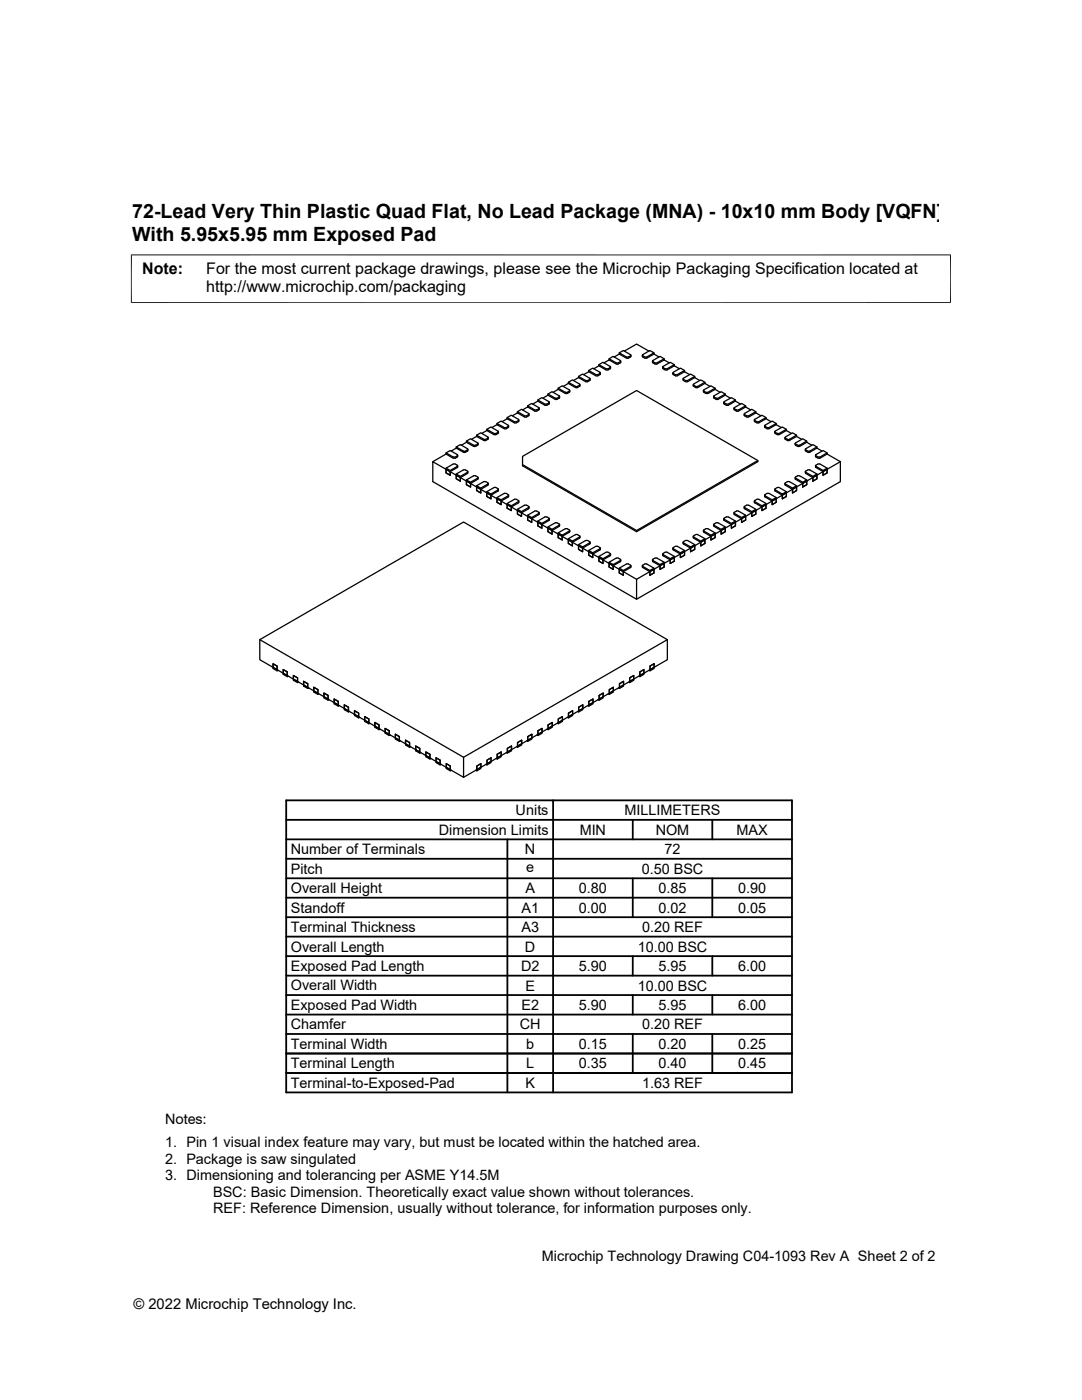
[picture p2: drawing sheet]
<svg xmlns="http://www.w3.org/2000/svg" width="216mm" height="279mm" viewBox="0 0 216 279" stroke-linecap="round" stroke-linejoin="round" font-family="sans-serif">
<g fill="none" stroke="#000" stroke-width=".25">
<path d="M107.3 79.8l1.4 .8M109.3 78.9l-1 .6M109.3 78.9l1.5 .8M109.3 78.9v-.3l.9-.4 1.5 .9-.6 .4h-.3M109.3 78.6l1.5 .9M111.4 77.7l-1 .6M111.4 77.7v-.2l.8-.5 1.4 .9v.1M111.4 77.5l1.4 .8M111.4 77.7l1.4 .8M111.7 79.1l-.1 .3-.5 .3h-.3M112.8 78.3h.4M113.4 76.5l-1 .6"/>
<path d="M113.4 76.5v-.2l.8-.5 1.4 .8M113.4 76.3l1.6 .9 .6-.3v-.2M113.4 76.5l1.6 .9 .7-.3v-.3M113.6 78.3l-.4 .2h-.4M113.6 78.1l-.4 .2M113.7 77.9l-.1 .4M115.4 75.4l-1 .5M115.4 75.4v-.3l.8-.4 1.5 .8v.2M115.4 75.1l1.6 .9 .7-.3M115.4 75.4l1.6 .8 .7-.3 .1-.3M117.5 74.2l-1 .6M117.5 74.2v-.3l.8-.4 1.4 .8"/>
<path d="M117.5 73.9l1.4 .9M117.5 74.2l1.4 .8M119.5 73l-1 .6M119.5 73v-.2l.8-.5 1.5 .8M119.5 72.8l1.4 .8M119.5 73l1.4 .8M119.7 74.3v.2M119.7 74.5l-.4 .3h-.4M119.7 74.8l-.4 .2h-.4M119.8 74.7l-.1 .1M119.8 74.4v.3M121.5 71.8l-1 .6"/>
<path d="M121.5 71.8v-.2l.8-.5 1.5 .8M121.5 71.6l1.6 .9 .7-.3v-.2M121.5 71.8l1.6 .9 .7-.3 .1-.3M121.7 73.1v.2M121.8 73.4l-.5 .2h-.4M121.8 73.6l-.5 .2h-.4M121.8 73.2l-.1 .4M123.6 70.7l-1 .5M123.6 70.7l1.4 .8M123.6 70.7v-.3l.8-.4 1.4 .8v.2M123.6 70.4l1.5 .9 .7-.3M124.6 70.1l2.4-1.4 2.5 1.4"/>
<path d="M125 71.5h.4M125.9 71.1l-.5 .4M125.9 70.9v.2M128.2 70.9v.2M128.2 71.1l.5 .4M128.7 71.5h.4M130.5 70.7l1 .5M130.5 70.4l-.8-.4-1.5 .8 .1 .2M130.5 70.7l-1.4 .8M130.5 70.7v-.3l-1.6 .9-.7-.3M132.2 73.2l.1 .4M132.3 73.4l.4 .2"/>
<path d="M132.3 73.6l.4 .2M132.3 73.1v.2M132.5 71.8l1 .6M132.5 71.6l-.8-.5-1.4 .8M132.5 71.8v-.2l-1.5 .9-.7-.3v-.2M132.5 71.8l-1.5 .9-.7-.3-.1-.3M134.3 74.4v.3M134.3 74.7l.1 .1M134.3 74.5l.4 .3M134.3 74.8l.4 .2M134.4 74.3v.2M134.6 73l1 .6"/>
<path d="M134.6 72.8l-.9-.5-1.4 .8M134.6 73v-.2l-1.5 .8h-.4M134.6 73l-1.5 .8h-.4M136.3 75.6v.2M136.6 74.2l1 .6M136.6 73.9l-.8-.4-1.5 .8M136.6 74.2l-1.5 .8h-.3M136.6 74.2v-.3l-1.5 .9h-.3M138.6 75.4l1 .5M138.6 75.1l-.8-.4-1.4 .8v.2M138.6 75.4l-1.5 .8h-.3l-.5-.4M138.6 75.4v-.3l-1.5 .9-.7-.3"/>
<path d="M140.4 77.9l.1 .4M140.4 78.1l.4 .2M140.4 78.3l.4 .2M140.5 77.8v.2M140.7 76.5l1 .6M140.7 76.3l-.9-.5-1.4 .8M140.7 76.5v-.2l-1.6 .9-.7-.3v-.2M140.7 76.5l-1.6 .9-.7-.3-.1-.3M140.9 78.3h.3M140.9 78.5h.3M142.4 79.1v.3M142.4 79.4l.5 .3"/>
<path d="M142.7 77.7l1 .6M142.7 77.5l-.8-.5-1.5 .8M142.7 77.7l-1.4 .8M142.7 77.7v-.2l-1.4 .8M142.9 79.5h.4M142.9 79.7h.4M144.7 78.9l1 .6M144.7 78.6l-.8-.4-1.5 .9 .5 .4M144.7 78.9l-1.4 .8M144.7 78.9v-.3l-1.4 .9M146.7 79.8l-.8-.4-1.4 .8-.1 .1 .5 .3M89 90.6l-2.6 1.5"/>
<path d="M89 93.4l.8 .5M89 90.6v-.2l.8-.5 1.5 .9-.1 .2M89 90.4l1.6 .8 .6-.2M89 90.6l1.6 .9 .7-.4M90.4 92.6h.4M90.8 92.6l.5 .4-1.5 .9v.9l-.8-.4v-1l1.4-.8M91 89.4l-1 .6M91 89.4l1.5 .9M91 94.8l.9 .5v.7l-.9-.5zM91 94.6l.9 .5M91 89.4v-.2l.9-.5 1.4 .9M91 89.2l1.5 .8"/>
<path d="M91.3 93.2l-1.5 .9v.7l-.8-.4v-.7l.8 .4M91.3 90.8v.3M91.3 93v.2M92.5 93.8l-1.5 .8v.9l.9 .5v-.9l1.4-.9-.4-.4M92.5 93.8h.4M92.5 90h.4M92.5 90.3h.4M93.1 88.3l-1 .6M93.1 88.3v-.3l.8-.4 1.4 .8M93.1 88l1.4 .8h.4M93.1 88.3l1.4 .8h.4M93.1 95.8l.8 .4"/>
<path d="M93.3 89.6v.1l-.4 .3M93.3 94.4l-1.4 .9M93.3 89.9l-.4 .4M93.4 89.7v.2M93.4 94.1v.3M94.5 95l-1.4 .8v.9l.8 .5v-1l1.4-.8M94.5 95h.4M94.9 95l.4 .2M95.1 87.1l-1 .6M95.1 87.1v-.3l.8-.4 1.4 .8M95.1 86.8l1.6 .9 .6-.3v-.2M95.1 87.1l1.6 .8 .6-.2 .1-.4"/>
<path d="M95.1 96.9l.8 .5M95.3 88.4v.2M95.3 95.2v.2M95.3 95.7l-1.4 .8v.7l-.8-.5v-.7l.8 .5M95.3 88.6l-.4 .3M95.3 88.9l-.4 .2M95.4 88.5l-.1 .3M95.4 95.3l-.1 .4M97.1 85.9l-1 .6M97.1 98.4l.9 .4v.7l-.9-.4zM97.1 85.9v-.2l.9-.5 1.4 .9v.2M97.1 85.7l1.6 .8 .7-.2"/>
<path d="M97.1 85.9l1.5 .8M97.1 98.1l.9 .5M97.3 96.6v-.2l-.6-.3-1.6 .8v1l.8 .5v-1l1.4-.8M97.4 96.5v.3l-1.5 .9v.7l-.8-.5v-.7l.8 .5M98.6 86.7h.4M99.2 84.8l-1.1 .5M99.2 84.8v-.3l.8-.5 1.4 .9M99.2 84.5l1.4 .8h.4M99.2 84.8l1.4 .8h.4M99.2 99.3l.8 .5M99.4 97.5l-.7-.2-1.6 .8v1l.9 .4v-.9l1.4-.8v-.2M99.4 97.9l-1.4 .9"/>
<path d="M99.4 86.4l-.4 .3M99.5 86.1v.3M99.5 97.7v.2M101 98.5h-.4l-1.4 .8v.9l.8 .5v-.9l1.4-.8M101 98.5l.4 .2M101.2 83.6l-1 .6M101.2 83.6v-.3l.8-.4 1.5 .9-.5 .4M101.2 83.3l1.4 .8h.4M101.2 83.6l1.4 .8M101.4 98.7v.2M101.4 84.9v.2M101.4 99.2l-1.4 .8v.7l-.8-.5v-.7l.8 .5"/>
<path d="M101.4 85.1l-.4 .2M101.4 85.3l-.4 .3M101.5 85.2l-.1 .1M101.5 99.1l-.1 .1M101.5 85v.2M101.5 98.8v.3M102.6 84.4h.4M103 99.7h-.4l-1.4 .8v.9l.8 .5v-1l1.5-.9-.5-.3M103.3 82.4l-1.1 .6M103.3 82.2l1.5 .8 .8-.3-1.5-1-.8 .5v.2M103.3 82.4l1.5 .8 .7-.2 .1-.4M103.5 83.8v.3l-.5 .3"/>
<path d="M103.5 100v.3l-1.5 .9v.7l-.8-.5v-.7l.8 .5M104.3 91.1l22.7-13.2 24.2 14v.2l-24.2 14-22.7-13.1zM104.3 92.7l22.7 13.2v.2M105.3 81.2l-1 .6M105.3 81l1.5 .8 .8-.3-1.5-1-.8 .5v.2M105.3 81.2l1.5 .9 .7-.3 .1-.4M107.3 80.1l-1 .5M107.3 80.1v-.3l.8-.4 1.5 .8-.5 .4M107.3 80.1l1.4 .8h.4M108.7 80.6h.4M109.5 80.6l-.4 .3M109.6 80.3l-.1 .3"/>
<path d="M144.4 80.3v.2M144.4 80.5l.1 .1M144.9 80.6h.4M146.7 80.1l1.1 .5M146.7 80.1v-.3l-1.4 .8M146.7 80.1l-1.4 .8-.8-.3M148.5 82.6l.1 .4M148.6 82.7l.5 .3h.3M148.6 83l.5 .2h.3M148.6 82.5v.2M148.8 81.2l1 .6M148.8 81l-.8-.5-1.5 1 .7 .3 1.6-.8v.2"/>
<path d="M148.8 81.2l-1.6 .9-.7-.3v-.4M150.5 83.8v.2M150.5 100v.2M150.5 84l.5 .4M150.8 82.4l1 .6M150.8 82.2l-.8-.5-1.4 .8M150.8 82.4l-1.4 .8M150.8 82.4v-.2l-1.4 .8M151 84.4h.4M151.2 91.9l-24.2 14M151.4 99.7l1.4 .8v.9l-.8 .5v-1l-1.5-.9 .6-.4 .3 .1M152.6 98.8v.3l1.5 .9v.7l.8-.5v-.7l-.8 .5"/>
<path d="M152.7 98.9l-.1-.2 .7-.3 1.6 .9v.9l-.8 .5v-.9l-1.4-.8M152.8 83.6l1.1 .6M152.8 83.3l-.8-.4-1.5 .9 .5 .3h.4M152.8 83.6v-.3l-1.4 .9M152.8 83.6l-1.4 .8M154.6 86.1v.3l.5 .3M154.6 97.7v.3l1.5 .8 .8-.4v.7l-.8 .4v-.7M154.7 97.5l.6-.2 1.6 .8v1l-.8 .4v-.9l-1.4-.8v-.2M154.9 84.8l1 .5M154.9 84.5l-.8-.5-1.5 1 .7 .4 1.6-.9v.3M154.9 84.8l-1.6 .8-.7-.3v-.3M154.9 99.3l-.8 .5"/>
<path d="M155.1 86.7h.4M156.6 87.3l.1 .4 .5 .2h.3M156.6 96.5l.1 .3 1.4 .9v.7l.8-.5v-.7l-.8 .5M156.7 87.2l-.1 .2 .5 .3h.4M156.9 85.9l1 .6M156.9 85.7l-.8-.5-1.5 .9 .1 .2M156.9 98.1l-.8 .5M156.9 85.9l-1.4 .8M156.9 85.9v-.2l-1.6 .8-.6-.2M157.5 96.1h-.4l-.5 .3 .1 .2M157.5 96.1l1.4 .8v1l-.8 .5v-1l-1.4-.8M158.7 95.3v.3l1.5 .9v.7l.8-.5v-.7l-.8 .5"/>
<path d="M158.9 86.8l-.8-.4-1.4 .8M158.9 96.9l-.8 .5M158.9 87.1l1.1 .6M158.9 87.1v-.3l-1.4 .9M158.9 87.1l-1.4 .8M159.2 95l-.5 .2M159.2 95h.3M159.6 95l1.4 .8v.9l-.8 .5v-1l-1.5-.8v-.2M160.7 89.7v.3l.5 .3M160.7 94.1v.3l1.5 .9v.7l.8-.5v-.7l-.8 .5M160.8 89.6l-.1 .1 .5 .3M161 88l-.8-.4-1.5 .8v.2"/>
<path d="M161 88.3l-1.6 .8-.7-.3v-.3M161 95.8l-.8 .4M161 88.3l1 .6M161 88.3v-.3l-1.6 .9-.6-.3M161.2 93.8h.4l1.4 .8v.9l-.8 .5v-.9l-1.5-.9 .5-.4M162.7 93l.1 .3 1.4 .8 .8-.4v.7l-.8 .4v-.7M163 89.2l-.8-.5-1.4 .9M163 89.4l-1.5 .9h-.3M163 94.6l-.8 .5M163 89.4l1 .6M163 89.4v-.2l-1.5 .8h-.3M163.2 92.6l-.5 .4 1.5 .9v.9l.8-.4v-1l-1.4-.8"/>
<path d="M163.2 92.6h.4M165 90.4l-.8-.5-1.4 .8v.3M165 93.4l-.8 .5M165 90.6v-.2l-1.5 .8-.7-.2M165 90.6l-1.5 .9-.7-.3-.1-.4M165 90.6l2.7 1.5M167.7 92.1v4l-40.7 23.5-40.6-23.5v-4l40.6 23.5M167.7 92.1l-40.7 23.5v4M101.2 100.5l.8 .4M103.3 101.6l1.5-.8 .8 .3-1.5 1v1l-.8-.5zM103.3 101.6l.8 .5M105.3 102.8l1.5-.8 .8 .3-1.5 1v.9l-.8-.4z"/>
<path d="M105.3 103.1l.8 .4v.7l-.8-.4zM105.3 102.8l.8 .5M105.6 101.2l-.1 .3-1.4 .8v.8l-.8-.5v-.7l.8 .4M107.3 104l.8 .5M107.5 102.7l-1.4 .8M107.6 102.3l-.1 .4M108.7 103.2h.4M108.7 103.2l-1.4 .8v.9l.8 .5v-.9l1.5-.9-.5-.4M109.3 105.2l.9 .4M109.6 103.5v.3l-1.5 .9v.7l-.8-.5v-.7l.8 .5M110.8 104.4l-1.5 .8v.9l.9 .5v-1l1.5-.9-.6-.4-.3 .1M111.4 106.6l.8 .4v.8l-.8-.5z"/>
<path d="M111.4 106.3l.8 .5M111.6 105.1l-1.4 .8v.7l-.9-.5v-.7l.9 .5M111.7 104.7l-.1 .3M112.8 105.5l-1.4 .8v1l.8 .5v-1l1.5-.9-.5-.4M112.8 105.5h.4M113.4 107.5l1.6-.8 .7 .3-1.5 1v.9l-.8-.4zM113.4 107.5l.8 .5M113.7 105.9l-.1 .3-1.4 .8M115.4 108.7l.8 .5M115.7 107v.4l-1.5 .8v.7l-.8-.4v-.8l.8 .5M116.9 107.9l-1.5 .8v.9l.8 .5v-.9l1.6-.9-.5-.4M116.9 107.9h.4"/>
<path d="M117.5 109.9l.8 .4M117.8 108.2l-.1 .3-1.5 .9v.7l-.8-.5v-.7l.8 .5M118.9 109l-1.4 .9v.9l.8 .5v-1l1.4-.8M118.9 109.1l.4-.1 .4 .3M119.5 111.3l.8 .4v.8l-.8-.5zM119.5 111l.8 .5M119.7 109.3v.2M119.7 109.7l-1.4 .9v.7l-.8-.5v-.7l.8 .5M119.8 109.6l-.1 .1M119.8 109.4v.2M120.9 110.2l-1.4 .8v1l.8 .5v-1l1.5-.8M120.9 110.2h.4l.5 .2"/>
<path d="M121.5 112.2l.8 .5M121.7 110.5v.2M121.8 110.9l-1.5 .8M121.8 110.6l-.1 .3M123.6 113.6l.8 .5v.7l-.8-.5zM123.6 113.4l.8 .5M123.8 111.6l-.7-.2-1.6 .8v1l.8 .4v-.9l1.5-.8v-.3M123.9 111.7l-.1 .4-1.5 .8v.7l-.8-.4v-.8l.8 .5M125.8 113v-.2l-.7-.3-1.5 .9v.9l.8 .5v-.9l1.4-.9M125.9 113.2l-1.5 .9M125.9 112.9v.3M128.2 112.9v.3"/>
<path d="M128.2 113.2l1.5 .9v.7l.8-.5v-.7l-.8 .5M128.3 113l-.1-.2 .7-.3 1.6 .9v.9l-.8 .5v-.9l-1.5-.9M130.2 111.7l.1 .4 1.4 .8 .8-.5v.8l-.8 .4v-.7M130.3 111.6l.8-.2 1.4 .8v1l-.8 .4v-.9l-1.4-.9v-.2M130.5 113.4l-.8 .5M132.2 110.6l.1 .3M132.3 110.9l1.4 .8v.8l.9-.5v-.7l-.9 .4M132.3 110.5v.2M132.5 112.2l-.8 .5M132.7 110.2l-.4 .2M132.7 110.2h.4l1.5 .8v1l-.9 .5v-1l-1.4-.8M134.3 109.4v.2"/>
<path d="M134.3 109.6l.1 .1M134.3 109.7l1.5 .9v.7l.8-.5v-.7l-.8 .5M134.4 109.3v.2M134.6 111l-.9 .5M134.7 109l-.4 .3M134.8 109.1l.3-.1 1.5 .9v.9l-.8 .5v-1l-1.5-.8M136.3 108.2v.3M136.3 108.5l1.5 .9v.7l.8-.5v-.7l-.8 .5M136.6 109.9l-.8 .4M136.8 107.9h.4M137.2 107.9l1.4 .8v.9l-.8 .5v-.9l-1.5-.9 .5-.4M138.3 107l.1 .4 1.4 .8 .9-.5v.8l-.9 .4v-.7"/>
<path d="M138.4 107l.7-.3 1.6 .8v1l-.9 .4v-.9l-1.4-.9zM138.6 108.7l-.8 .5M140.4 105.9l.1 .3M140.4 106.2l1.5 .8v.8l.8-.5v-.7l-.8 .4M140.5 105.8v.2M140.7 107.5l-.9 .5M140.8 105.5l-.4 .2M140.9 105.5h.3M141.3 105.5l1.4 .8v1l-.8 .5v-1l-1.5-.8M142.4 104.7v.2M142.4 104.9l.1 .1M142.5 105.1l1.4 .8v.7l.8-.5v-.7l-.8 .5"/>
<path d="M142.7 106.3l-.8 .5M142.9 104.4h.4M143.3 104.4l1.4 .8v.9l-.8 .5v-1l-1.5-.9 .5-.3M144.4 103.5v.3M144.4 103.8l1.5 .9v.7l.8-.5v-.7l-.8 .5M144.7 105.2l-.8 .4M144.9 103.2h.4M145.3 103.2l1.4 .8v.9l-.8 .5v-.9l-1.5-.9 .5-.4M146.5 102.3l.1 .4M146.5 102.3l.7-.3 1.6 .8v1l-.8 .4v-.9l-1.4-.9zM146.5 102.7l1.5 .8 .8-.4v.7l-.8 .4v-.7M146.7 104l-.8 .5"/>
<path d="M148.5 101.2l.1 .3M148.6 101.5l1.4 .8v.8l.8-.5v-.7l-.8 .4M148.6 101.1v.2M148.8 102.8l-.8 .5M149.4 100.8h-.4l-.4 .2M149.4 100.8l1.4 .8v1l-.8 .5v-1l-1.4-.8M150.5 100.2l1.5 1v.7l.8-.5v-.7l-.8 .5M150.8 101.6l-.8 .5M152.8 100.5l-.8 .4M51.8 127.7v4l40.7 23.4v-4M51.8 127.7l40.7-23.5 40.7 23.5-40.7 23.4zM54.5 132.5l.8 .4v.7l-.8-.4z"/>
<path d="M55.5 133.8l-.2 .1v-1l-.8-.4v.9l.8 .5M56.5 133.6l.8 .5v.7l-.8-.5zM57.5 134.9l-.2 .1v-.9l-.8-.5v1l.8 .4M58.5 134.8l.9 .5v.7l-.9-.5zM59.6 136.1l-.2 .1v-.9l-.9-.5v1l.9 .4M60.6 136l.8 .4v.8l-.8-.5zM61.6 137.3l-.2 .1v-1l-.8-.4v.9l.8 .5M62.6 137.2l.8 .4v.7l-.8-.4zM63.6 138.5l-.2 .1v-1l-.8-.4v.9l.8 .5M64.6 138.3l.9 .5v.7l-.9-.5zM65.7 139.6l-.2 .1v-.9l-.9-.5v1l.9 .4M66.7 139.5l.8 .5v.7l-.8-.5z"/>
<path d="M117.5 140l.8-.5v.7l-.8 .5zM119.3 139.6l.2 .1v-.9l.9-.5v1l-.9 .4M119.5 138.8l.9-.5v.7l-.9 .5zM121.4 138.5l.2 .1v-1l.8-.4v.9l-.8 .5M121.6 137.6l.8-.4v.7l-.8 .4zM123.4 137.3l.2 .1v-1l.8-.4v.9l-.8 .5M123.6 136.4l.8-.4v.7l-.8 .5zM125.4 136.1l.2 .1v-.9l.8-.5v1l-.8 .4M125.6 135.3l.8-.5v.7l-.8 .5zM127.5 134.9l.2 .1v-.9l.8-.5v1l-.8 .4M127.7 134.1l.8-.5v.7l-.8 .5zM129.5 133.8l.2 .1v-1l.8-.4v.9l-.8 .5"/>
<path d="M129.7 132.9l.8-.4v.7l-.8 .4zM133.2 127.7v4l-40.7 23.4M67.7 140.8l-.2 .1v-.9l-.8-.5v1l.8 .4M68.7 140.7l.8 .4v.8l-.8-.5zM69.7 142l-.2 .1v-1l-.8-.4v.9l.8 .5M70.7 141.8l.9 .5v.7l-.9-.4zM71.8 143.2l-.2 .1v-1l-.9-.5v1l.9 .5M72.8 143l.8 .5v.7l-.8-.5zM73.8 144.3l-.2 .1v-.9l-.8-.5v1l.8 .4M74.8 144.2l.8 .5v.7l-.8-.5zM75.8 145.5l-.2 .1v-.9l-.8-.5v.9l.8 .5M76.9 145.4l.8 .4v.8l-.8-.5z"/>
<path d="M77.9 146.7l-.2 .1v-1l-.8-.4v.9l.8 .5M78.9 146.5l.8 .5v.7l-.8-.4zM79.9 147.8l-.2 .2v-1l-.8-.5v1l.8 .5M80.9 147.7l.8 .5v.7l-.8-.5zM81.9 149l-.2 .1v-.9l-.8-.5v1l.8 .4M83 148.9l.8 .5v.7l-.8-.5zM84 150.2l-.2 .1v-.9l-.8-.5v.9l.8 .5M85 150.1l.8 .4v.8l-.8-.5zM86 151.4l-.2 .1v-1l-.8-.4v.9l.8 .5M87 151.2l.8 .5v.7l-.8-.4zM88 152.5l-.2 .2v-1l-.8-.5v1l.8 .5M89 152.4l.9 .5v.7l-.9-.5z"/>
<path d="M90.1 153.7l-.2 .1v-.9l-.9-.5v1l.9 .4M94.9 153.7l.2 .1v-.9l.8-.5v1l-.8 .4M95.1 152.9l.8-.5v.7l-.8 .5zM97 152.5l.2 .2v-1l.8-.5v1l-.8 .5M97.2 151.7l.8-.5v.8l-.8 .4zM99 151.4l.2 .1v-1l.8-.4v.9l-.8 .5M99.2 150.5l.8-.4v.7l-.8 .5zM101 150.2l.2 .1v-.9l.9-.5v.9l-.9 .5M101.2 149.4l.9-.5v.7l-.9 .5zM103.1 149l.2 .1v-.9l.8-.5v1l-.8 .4M103.3 148.2l.8-.5v.7l-.8 .5zM105.1 147.8l.2 .2v-1l.8-.5v1l-.8 .5"/>
<path d="M105.3 147l.8-.5v.8l-.8 .4zM107.1 146.7l.2 .1v-1l.9-.4v.9l-.9 .5M107.3 145.8l.9-.4v.7l-.9 .5zM109.2 145.5l.2 .1v-.9l.8-.5v.9l-.8 .5M109.4 144.7l.8-.5v.7l-.8 .5zM111.2 144.3l.2 .1v-.9l.8-.5v1l-.8 .4M111.4 143.5l.8-.5v.7l-.8 .5zM113.2 143.2l.2 .1v-1l.9-.5v1l-.9 .5M113.4 142.3l.9-.5v.8l-.9 .4zM115.3 142l.2 .1v-1l.8-.4v.9l-.8 .5M115.5 141.1l.8-.4v.7l-.8 .5zM117.3 140.8l.2 .1v-.9l.8-.5v1l-.8 .4"/>
</g>
<path d="M26.1 50.9h163.7M26.2 50.8v9.7M189.7 50.8v9.7M26.1 60.4h163.7" fill="none" stroke="#000" stroke-width=".2"/>
<g fill="none" stroke="#000" stroke-width=".36">
<path d="M57.1 159.7h100.9v58.3h-100.9zM110.4 159.7v58.3M57.1 179.2h100.9M57.1 175.3h100.9M57.1 171.4h100.9M57.1 167.5h100.9M57.1 163.6h100.9M101.2 167.5v50.5M126.3 163.6v3.9M126.3 175.3v7.7M142.1 163.6v3.9M142.1 175.3v7.7"/>
<path d="M57.1 190.8h100.9M57.1 186.9h100.9M57.1 183h100.9M57.1 198.6h100.9M57.1 194.7h100.9M126.3 198.6v3.9M126.3 190.8v3.9M142.1 198.6v3.9M142.1 190.8v3.9M57.1 206.4h100.9M57.1 214.1h100.9M57.1 202.5h100.9"/>
<path d="M57.1 210.2h100.9M126.3 206.4v7.7M142.1 206.4v7.7"/>
</g>
<g font-size="3.9">
<text x="26.4" y="43.5">72-Lead Very Thin Plastic Quad Flat, No Lead Package (MNA) - 10x10 mm Body [VQFN]</text>
<text x="26.4" y="48">With 5.95x5.95 mm Exposed Pad</text>
</g>
<g font-size="3.2">
<text x="28.4" y="54.6">Note:</text>
<text x="41.1" y="58.3">http://www.microchip.com/packaging</text>
<text x="41.1" y="54.6">For the most current package drawings, please see the Microchip Packaging Specification located at</text>
</g>
<g font-size="2.9">
<text x="87.6" y="166.6">Dimension Limits</text>
<text x="102.9" y="162.7">Units</text>
<text x="115.7" y="166.6">MIN</text>
<text x="124.6" y="162.7">MILLIMETERS</text>
<text x="130.8" y="166.6">NOM</text>
<text x="147" y="166.6">MAX</text>
<text x="58" y="170.5">Number of Terminals</text>
<text x="104.8" y="170.5">N</text>
<text x="132.6" y="170.5">72</text>
<text x="58" y="178.2">Overall Height</text>
<text x="58" y="174.4">Pitch</text>
<text x="104.8" y="178.2">A</text>
<text x="105" y="174.1">e</text>
<text x="115.5" y="178.2">0.80</text>
<text x="128" y="174.4">0.50 BSC</text>
<text x="131.4" y="178.2">0.85</text>
<text x="147.3" y="178.2">0.90</text>
<text x="58" y="182.1">Standoff</text>
<text x="104.1" y="182.1">A1</text>
<text x="115.5" y="182.1">0.00</text>
<text x="131.4" y="182.1">0.02</text>
<text x="147.3" y="182.1">0.05</text>
<text x="58" y="186">Terminal Thickness</text>
<text x="58" y="189.9">Overall Length</text>
<text x="104.1" y="186">A3</text>
<text x="104.8" y="189.9">D</text>
<text x="127.3" y="189.9">10.00 BSC</text>
<text x="128.1" y="186">0.20 REF</text>
<text x="58" y="197.7">Overall Width</text>
<text x="58" y="193.8">Exposed Pad Length</text>
<text x="104" y="193.8">D2</text>
<text x="104.8" y="197.7">E</text>
<text x="115.5" y="193.8">5.90</text>
<text x="127.3" y="197.7">10.00 BSC</text>
<text x="131.4" y="193.8">5.95</text>
<text x="147.3" y="193.8">6.00</text>
<text x="58" y="201.6">Exposed Pad Width</text>
<text x="104" y="201.6">E2</text>
<text x="115.5" y="201.6">5.90</text>
<text x="131.4" y="201.6">5.95</text>
<text x="147.3" y="201.6">6.00</text>
<text x="58" y="205.4">Chamfer</text>
<text x="58" y="209.3">Terminal Width</text>
<text x="103.7" y="205.4">CH</text>
<text x="105" y="209.3">b</text>
<text x="115.5" y="209.3">0.15</text>
<text x="128.1" y="205.4">0.20 REF</text>
<text x="131.4" y="209.3">0.20</text>
<text x="147.3" y="209.3">0.25</text>
<text x="58" y="213.2">Terminal Length</text>
<text x="105" y="213.2">L</text>
<text x="115.5" y="213.2">0.35</text>
<text x="131.4" y="213.2">0.40</text>
<text x="147.3" y="213.2">0.45</text>
<text x="58" y="217.1">Terminal-to-Exposed-Pad</text>
<text x="104.8" y="217.1">K</text>
<text x="128.1" y="217.1">1.63 REF</text>
<text x="32.9" y="224.3">Notes:</text>
<text x="32.9" y="228.9">1. Pin 1 visual index feature may vary, but must be located within the hatched area.</text>
<text x="32.9" y="232.2">2. Package is saw singulated</text>
<text x="32.9" y="235.5">3. Dimensioning and tolerancing per ASME Y14.5M</text>
<text x="42.5" y="238.8">BSC: Basic Dimension. Theoretically exact value shown without tolerances.</text>
<text x="42.5" y="242.2">REF: Reference Dimension, usually without tolerance, for information purposes only.</text>
<text x="108.1" y="251.7">Microchip Technology Drawing C04-1093 Rev A Sheet 2 of 2</text>
<text x="26.6" y="261.3">© 2022 Microchip Technology Inc.</text>
</g>
</svg>
